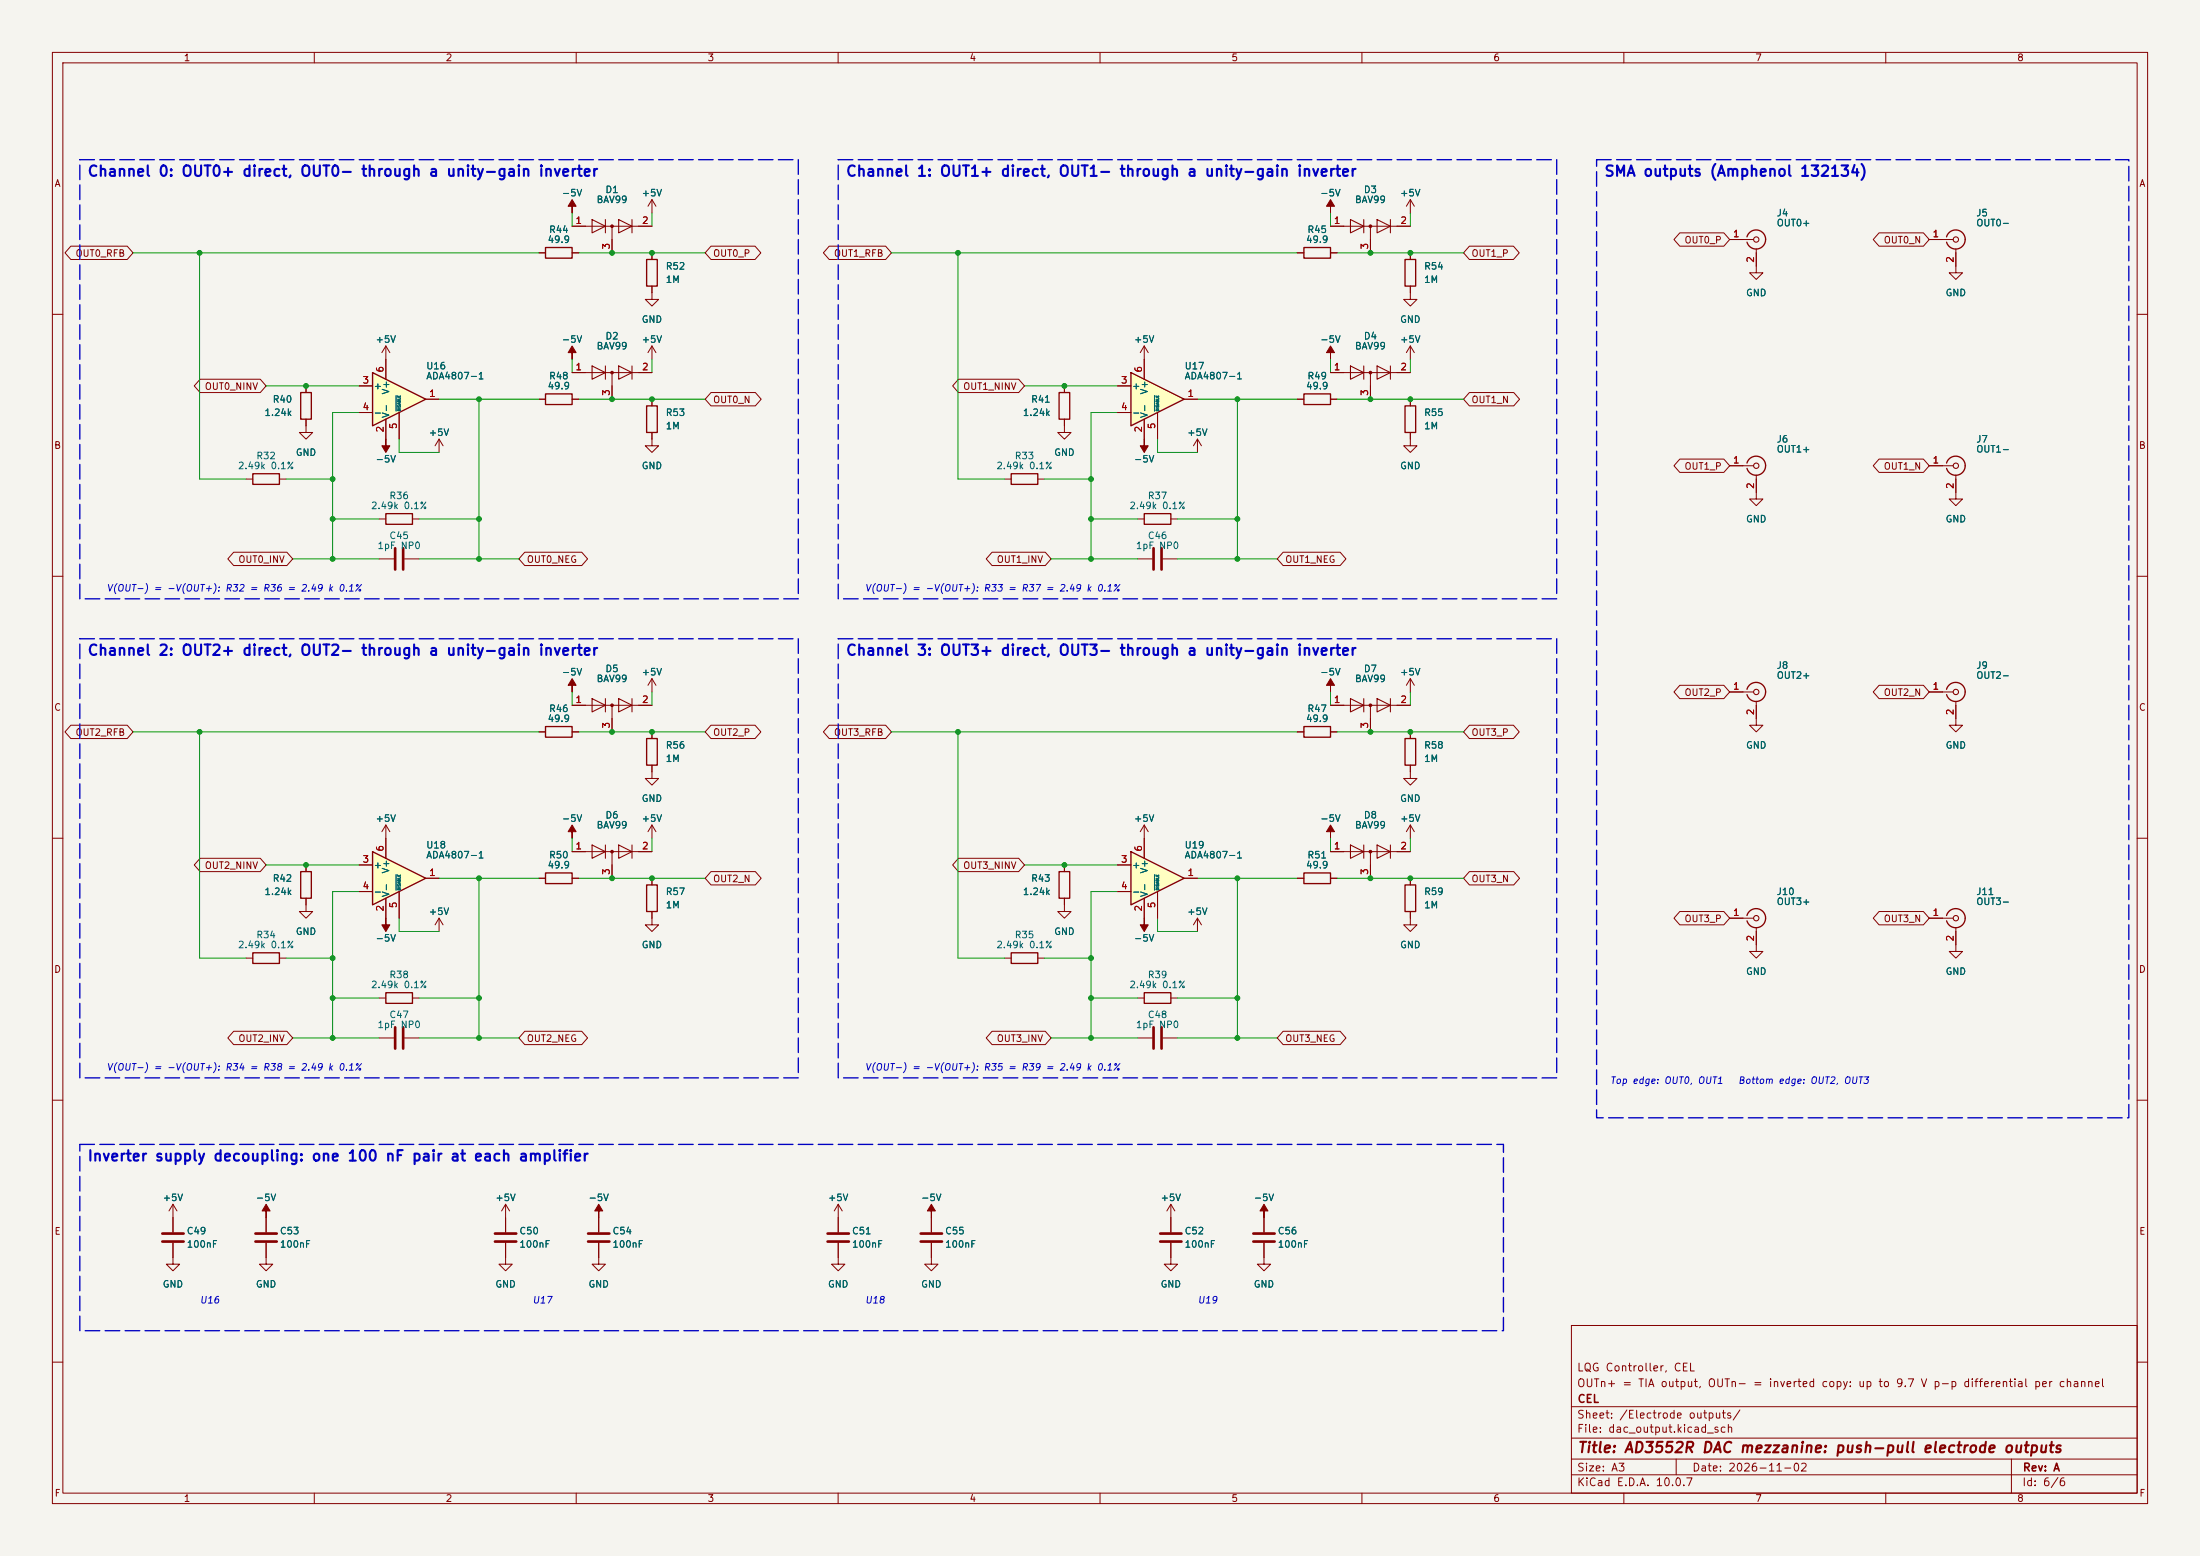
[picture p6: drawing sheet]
<svg xmlns="http://www.w3.org/2000/svg" width="420mm" height="297mm" viewBox="0 0 420 297" stroke-linecap="round" stroke-linejoin="round" font-family="sans-serif">
<path d="M0 0h420v297h-420z" fill="#f5f4ef" stroke="#f5f4ef" stroke-width=".19"/>
<g fill="none" stroke="#840000" stroke-width=".19">
<path d="M10 10h400v277h-400zM12 12h396v273h-396zM60 10v2M110 10v2M160 10v2M210 10v2M260 10v2M310 10v2M360 10v2M124.5 38.1l-.8 1.3M124.5 38.1l.7 1.3M124.5 38.1v2.5"/>
<path d="M102.9 48.3h1.2M109.2 43.2h15.3M109.2 48.3h1.3M116.8 43.2v5.1M10 60h2M58.4 73.7v1.2M73.7 66l-.8 1.3M73.7 66l.7 1.3M73.7 66v2.6M408 60h2M47 91.4h1.3M53.3 91.4h1.3"/>
<path d="M58.4 80v2.6h1.3l-1.3 1.2-1.3-1.2h1.3M10 110h2M72.4 106.7h2.8M77.2 106.7h2.8M408 110h2M247.6 139.7h1.3M254 139.7h1.3M269.2 129.5l-.7 1.3M269.2 129.5l.8 1.3M269.2 129.5v2.6M10 160h2M408 160h2"/>
<path d="M254 162.6h15.2M261.6 162.6v5M269.2 174v2.5h1.3l-1.3 1.3-1.2-1.3h1.2M269.2 167.6v1.3M10 210h2M408 210h2M300 253h108v32h-108zM10 260h2M300 278.5h108M300 274.5h108M300 268.5h108M320 278.5v3"/>
<path d="M384 278.5v6.5M408 260h2M60 285v2M110 285v2M160 285v2M210 285v2M260 285v2M300 281.5h108M310 285v2M360 285v2"/>
</g>
<path d="M104.1 47.2h5.1v2.1h-5.1zM57.4 74.9h2v5.1h-2zM48.3 90.4h5v2.1h-5zM248.9 138.7h5.1v2h-5.1zM268.2 168.9h2.1v5.1h-2.1z" fill="none" stroke="#840000" stroke-width=".25"/>
<path d="M113 41.9l2.6 1.3-2.6 1.3zM115.6 41.9v2.6M118.1 41.9l2.5 1.3-2.5 1.3zM120.6 41.9v2.6M257.8 161.3l2.5 1.3-2.5 1.2zM260.3 161.3v2.5M262.9 161.3l2.5 1.3-2.5 1.2zM265.4 161.3v2.5" fill="none" stroke="#840000" stroke-width=".2"/>
<g fill="#840000" stroke="#840000" stroke-width=".19">
<path d="M109.2 38.1l.8 1.3h-.8v1.2v-1.2h-.7z"/>
<circle cx="261.6" cy="162.6" r=".25"/>
<circle cx="116.8" cy="43.2" r=".25"/>
</g>
<path d="M75.4 104.6v4.1M77 104.6v4.1" fill="none" stroke="#840000" stroke-width=".51"/>
<path d="M71.1 71.1l10.2 5.1-10.2 5.1z" fill="#ffffc2"/>
<g fill="none" stroke="#840000" stroke-width=".25">
<path d="M333.5 45.2a1.82 1.82 0 0 1 2-1.3 1.82 1.82 0 0 1 1.6 1.8M337.1 45.7a1.81 1.81 0 0 1-1.6 1.8 1.81 1.81 0 0 1-2-1.3M371.6 45.2a1.81 1.81 0 0 1 2.8-1 1.81 1.81 0 0 1 0 3 1.81 1.81 0 0 1-2.8-1M71.1 71.1l10.2 5.1-10.2 5.1zM73.7 98h5v2.1h-5zM333.5 88.4a1.82 1.82 0 0 1 2-1.3 1.82 1.82 0 0 1 1.6 1.8M337.1 88.9a1.81 1.81 0 0 1-1.6 1.8 1.81 1.81 0 0 1-2-1.3M371.6 88.4a1.81 1.81 0 0 1 2.8-1 1.81 1.81 0 0 1 0 2.9 1.81 1.81 0 0 1-2.8-.9M333.5 131.6a1.82 1.82 0 0 1 2-1.3 1.82 1.82 0 0 1 1.6 1.8M337.1 132.1a1.81 1.81 0 0 1-1.6 1.8 1.81 1.81 0 0 1-2-1.3M371.6 131.6a1.81 1.81 0 0 1 2.8-1 1.81 1.81 0 0 1 0 2.9 1.81 1.81 0 0 1-2.8-.9M123.4 141h2.1v5.1h-2.1z"/>
<path d="M268.2 141h2.1v5.1h-2.1zM57.4 166.4h2v5.1h-2zM248.9 166.6h5.1v2.1h-5.1zM333.5 174.8a1.82 1.82 0 0 1 2-1.3 1.82 1.82 0 0 1 1.6 1.8M337.1 175.3a1.81 1.81 0 0 1-1.6 1.8 1.81 1.81 0 0 1-2-1.3M371.6 174.8a1.81 1.81 0 0 1 2.8-1 1.81 1.81 0 0 1 0 2.9 1.81 1.81 0 0 1-2.8-.9M73.7 189.5h5v2h-5z"/>
</g>
<g fill="none" stroke="#840000" stroke-width=".19">
<path d="M330.2 45.7h4.6M335.3 47.5v4.6h1.2l-1.2 1.2-1.3-1.2h1.3M368.3 45.7h4.6M373.4 47.5v4.6h1.2l-1.2 1.2-1.3-1.2h1.3M68.6 73.7h2.5M68.6 78.7h2.5M73.7 68.6v3.8M76.2 78.7v5.1M81.3 76.2h2.5M72.4 99.1h1.3M73.7 80v3.8M78.7 99.1h1.3"/>
<path d="M330.2 88.9h4.6M335.3 90.7v4.6h1.2l-1.2 1.2-1.3-1.2h1.3M368.3 88.9h4.6M373.4 90.7v4.6h1.2l-1.2 1.2-1.3-1.2h1.3M109.2 134.6h15.3M116.8 134.6v5.1M124.5 129.5v2.6M124.5 139.7v1.3M124.5 129.5l-.8 1.3M124.5 129.5l.7 1.3M254 134.6h15.2M261.6 134.6v5.1"/>
<path d="M269.2 139.7v1.3M330.2 132.1h4.6M335.3 133.9v4.5h1.2l-1.2 1.3-1.3-1.3h1.3M368.3 132.1h4.6M373.4 133.9v4.5h1.2l-1.2 1.3-1.3-1.3h1.3M73.7 157.5v2.5M73.7 157.5l-.8 1.3M73.7 157.5l.7 1.3M124.5 146.1v2.5h1.2l-1.2 1.3-1.3-1.3h1.3M269.2 146.1v2.5h1.3l-1.3 1.3-1.2-1.3h1.2M269.2 157.5l-.7 1.3M269.2 157.5l.8 1.3"/>
<path d="M269.2 157.5v2.5M58.4 171.5v2.5h1.3l-1.3 1.3-1.3-1.3h1.3M58.4 165.1v1.3M109.2 162.6h15.3M116.8 162.6v5M247.6 167.6h1.3M254 167.6h1.3M330.2 175.3h4.6M335.3 177v4.6h1.2l-1.2 1.3-1.3-1.3h1.3M368.3 175.3h4.6M373.4 177v4.6h1.2l-1.2 1.3-1.3-1.3h1.3M72.4 190.5h1.3"/>
<path d="M78.7 190.5h1.3M33 237.2v4.1h1.3l-1.3 1.3-1.3-1.3h1.3M33 229.9l-.7 1.2M33 229.9l.8 1.2M33 229.9v5.3M50.8 237.2v4.1h1.3l-1.3 1.3-1.3-1.3h1.3M50.8 232.4v2.8M96.5 237.2v4.1h1.3l-1.3 1.3-1.3-1.3h1.3M96.5 229.9l-.7 1.2M96.5 229.9l.8 1.2M96.5 229.9v5.3M114.3 237.2v4.1h1.3l-1.3 1.3-1.3-1.3h1.3"/>
<path d="M114.3 232.4v2.8M160 237.2v4.1h1.3l-1.3 1.3-1.3-1.3h1.3M160 229.9l-.7 1.2M160 229.9l.8 1.2M160 229.9v5.3M177.8 237.2v4.1h1.3l-1.3 1.3-1.3-1.3h1.3M177.8 232.4v2.8M223.5 237.2v4.1h1.3l-1.3 1.3-1.3-1.3h1.3M223.5 229.9l-.7 1.2M223.5 229.9l.8 1.2M223.5 229.9v5.3M241.3 237.2v4.1h1.3l-1.3 1.3-1.3-1.3h1.3"/>
<path d="M241.3 232.4v2.8"/>
</g>
<path d="M75.6 75.5v3" fill="none" stroke="#006464" stroke-width=".19"/>
<g fill="#840000" stroke="#840000" stroke-width=".19">
<path d="M73.7 83.8v1.3h.7l-.7 1.3-.8-1.3h.8z"/>
<path d="M73.7 175.3v1.2h.7l-.7 1.3-.8-1.3h.8z"/>
<path d="M254 157.5l.8 1.3h-.8v1.2v-1.2h-.8z"/>
<path d="M254 129.5l.8 1.3h-.8v1.3v-1.3h-.8z"/>
<path d="M50.8 229.9l.8 1.2h-.8v1.3v-1.3h-.8z"/>
<path d="M177.8 229.9l.8 1.2h-.8v1.3v-1.3h-.8z"/>
<path d="M241.3 229.9l.8 1.2h-.8v1.3v-1.3h-.8z"/>
<path d="M114.3 229.9l.8 1.2h-.8v1.3v-1.3h-.8z"/>
<circle cx="116.8" cy="134.6" r=".25"/>
<circle cx="261.6" cy="134.6" r=".25"/>
<circle cx="116.8" cy="162.6" r=".25"/>
</g>
<g fill="none" stroke="#840000" stroke-width=".2">
<path d="M113 133.4l2.6 1.2-2.6 1.3zM115.6 133.4v2.5M118.1 133.4l2.5 1.2-2.5 1.3zM120.6 133.4v2.5M257.8 133.4l2.5 1.2-2.5 1.3zM260.3 133.4v2.5M262.9 133.4l2.5 1.2-2.5 1.3zM265.4 133.4v2.5M113 161.3l2.6 1.3-2.6 1.2zM115.6 161.3v2.5M118.1 161.3l2.5 1.3-2.5 1.2zM120.6 161.3v2.5"/>
<circle cx="335.3" cy="45.7" r=".51"/>
<circle cx="373.4" cy="45.7" r=".51"/>
<circle cx="335.3" cy="88.9" r=".51"/>
<circle cx="373.4" cy="88.9" r=".51"/>
<circle cx="335.3" cy="132.1" r=".51"/>
<circle cx="373.4" cy="132.1" r=".51"/>
<circle cx="335.3" cy="175.3" r=".51"/>
<circle cx="373.4" cy="175.3" r=".51"/>
</g>
<g fill="none" stroke="#840000" stroke-width=".51">
<path d="M31 235.5h4.1M31 237h4.1M48.8 235.5h4M48.8 237h4M94.5 235.5h4.1M94.5 237h4.1M112.3 235.5h4M112.3 237h4M158 235.5h4.1M158 237h4.1M175.8 235.5h4M175.8 237h4"/>
<path d="M221.5 235.5h4.1M221.5 237h4.1M239.3 235.5h4M239.3 237h4"/>
</g>
<path d="M71.1 162.6l10.2 5-10.2 5.1z" fill="#ffffc2"/>
<path d="M123.4 49.5h2.1v5.1h-2.1zM268.2 49.5h2.1v5.1h-2.1zM104.1 75.2h5.1v2h-5.1zM123.4 77.5h2.1v5.1h-2.1zM202.2 74.9h2v5.1h-2zM268.2 77.5h2.1v5.1h-2.1zM104.1 138.7h5.1v2h-5.1zM71.1 162.6l10.2 5-10.2 5.1zM104.1 166.6h5.1v2.1h-5.1zM123.4 168.9h2.1v5.1h-2.1zM48.3 181.9h5v2h-5z" fill="none" stroke="#840000" stroke-width=".25"/>
<g fill="none" stroke="#840000" stroke-width=".19">
<path d="M124.5 54.6v2.6h1.2l-1.2 1.2-1.3-1.2h1.3M124.5 48.3v1.2M254 43.2h15.2M261.6 43.2v5.1M269.2 54.6v2.6h1.3l-1.3 1.2-1.2-1.2h1.2M269.2 48.3v1.2M102.9 76.2h1.2M109.2 76.2h1.3M109.2 71.1h15.3M116.8 71.1v5.1M124.5 66v2.6M124.5 76.2v1.3"/>
<path d="M124.5 66l-.8 1.3M124.5 66l.7 1.3M203.2 73.7v1.2M218.4 66l-.7 1.3M218.4 66l.8 1.3M218.4 66v2.6M269.2 66v2.6M269.2 76.2v1.3M269.2 66l-.7 1.3M269.2 66l.8 1.3M83.8 83.8v2.6M83.8 83.8l-.7 1.3"/>
<path d="M83.8 83.8l.8 1.3M124.5 82.6v2.5h1.2l-1.2 1.3-1.3-1.3h1.3M203.2 80v2.6h1.3l-1.3 1.2-1.3-1.2h1.3M269.2 82.6v1.2M102.9 139.7h1.2M109.2 139.7h1.3M124.5 157.5l-.8 1.3M124.5 157.5l.7 1.3M124.5 157.5v2.5M68.6 165.1h2.5M68.6 170.2h2.5M73.7 160v3.8"/>
<path d="M73.7 171.5v3.8M76.2 170.2v5.1M81.3 167.6h2.5M83.8 175.3l-.7 1.2M83.8 175.3l.8 1.2M83.8 175.3v2.5M102.9 167.6h1.2M109.2 167.6h1.3M124.5 174v2.5h1.2l-1.2 1.3-1.3-1.3h1.3M124.5 167.6v1.3M203.2 172.7v1.3h1.3l-1.3 1.3-1.3-1.3h1.3M47 182.9h1.3"/>
<path d="M53.3 182.9h1.3M72.4 198.1h2.8M77.2 198.1h2.8"/>
</g>
<path d="M75.6 167v2.9" fill="none" stroke="#006464" stroke-width=".19"/>
<path d="M75.4 196.1v4.1M77 196.1v4.1" fill="none" stroke="#840000" stroke-width=".51"/>
<g fill="#840000" stroke="#840000" stroke-width=".19">
<path d="M109.2 157.5l.8 1.3h-.8v1.2v-1.2h-.7z"/>
<path d="M109.2 129.5l.8 1.3h-.8v1.3v-1.3h-.7z"/>
<path d="M109.2 66l.8 1.3h-.8v1.3v-1.3h-.7z"/>
<path d="M218.4 83.8v1.3h.8l-.8 1.3-.7-1.3h.7z"/>
<circle cx="116.8" cy="71.1" r=".25"/>
<circle cx="261.6" cy="43.2" r=".25"/>
</g>
<path d="M257.8 41.9l2.5 1.3-2.5 1.3zM260.3 41.9v2.6M262.9 41.9l2.5 1.3-2.5 1.3zM265.4 41.9v2.6M113 69.9l2.6 1.2-2.6 1.3zM115.6 69.9v2.5M118.1 69.9l2.5 1.2-2.5 1.3zM120.6 69.9v2.5" fill="none" stroke="#840000" stroke-width=".2"/>
<path d="M215.9 162.6l10.2 5-10.2 5.1z" fill="#ffffc2"/>
<path d="M215.9 162.6l10.2 5-10.2 5.1z" fill="none" stroke="#840000" stroke-width=".25"/>
<path d="M213.4 165.1h2.5M213.4 170.2h2.5M218.4 160v3.8M218.4 171.5v3.8M221 170.2v5.1M226.1 167.6h2.5" fill="none" stroke="#840000" stroke-width=".19"/>
<path d="M220.4 167v2.9" fill="none" stroke="#006464" stroke-width=".19"/>
<path d="M215.9 71.1l10.2 5.1-10.2 5.1z" fill="#ffffc2"/>
<path d="M248.9 47.2h5.1v2.1h-5.1zM215.9 71.1l10.2 5.1-10.2 5.1zM248.9 75.2h5.1v2h-5.1zM193 90.4h5.1v2.1h-5.1zM218.4 98h5.1v2.1h-5.1zM202.2 166.4h2v5.1h-2zM193 181.9h5.1v2h-5.1zM218.4 189.5h5.1v2h-5.1z" fill="none" stroke="#840000" stroke-width=".25"/>
<g fill="none" stroke="#840000" stroke-width=".19">
<path d="M269.2 38.1l-.7 1.3M269.2 38.1l.8 1.3M269.2 38.1v2.5M13.5 47h10.8l1.1 1.3-1.1 1.2h-10.8l-1.1-1.2zM102.9 48.3h1.2M109.2 48.3h1.3M109.2 43.2h2.6M116.8 45.7v2.6M121.9 43.2h2.6M124.5 48.3v1.2M124.5 54.6v1.3M135.7 47h8.4l1.2 1.3-1.2 1.2h-8.4l-1.1-1.2z"/>
<path d="M158.3 47h10.8l1.1 1.3-1.1 1.2h-10.8l-1.1-1.2zM247.6 48.3h1.3M254 48.3h1.3M254 43.2h2.5M261.6 45.7v2.6M266.7 43.2h2.5M269.2 48.3v1.2M269.2 54.6v1.3M280.5 47h8.4l1.1 1.3-1.1 1.2h-8.4l-1.1-1.2zM320.7 44.4h8.4l1.1 1.3-1.1 1.3h-8.4l-1.1-1.3zM330.2 45.7h2.5M335.3 48.3v2.5"/>
<path d="M358.7 44.4h8.5l1.1 1.3-1.1 1.3h-8.5l-1.1-1.3zM368.3 45.7h2.5M373.4 48.3v2.5M38.2 72.4h11.5l1.1 1.3-1.1 1.2h-11.5l-1.1-1.2zM58.4 73.7v1.2M68.6 73.7h2.5M68.6 78.7h2.5M73.7 68.6v3.8M76.2 78.7v5.1M81.3 76.2h2.5M102.9 76.2h1.2M109.2 76.2h1.3"/>
<path d="M109.2 71.1h2.6M116.8 73.7v2.5M121.9 71.1h2.6M124.5 76.2v1.3M135.7 74.9h8.5l1.1 1.3-1.1 1.3h-8.5l-1.1-1.3zM183 72.4h11.5l1.1 1.3-1.1 1.2h-11.5l-1.1-1.2zM203.2 73.7v1.2M213.4 73.7h2.5M213.4 78.7h2.5M218.4 68.6v3.8M221 78.7v5.1M226.1 76.2h2.5"/>
<path d="M247.6 76.2h1.3M254 76.2h1.3M254 71.1h15.2M261.6 71.1v5.1M269.2 76.2v1.3M280.5 74.9h8.5l1.1 1.3-1.1 1.3h-8.5l-1.1-1.3zM58.4 80v1.3M73.7 80v3.8M124.5 82.6v1.2M191.8 91.4h1.2M198.1 91.4h1.3M203.2 80v1.3"/>
<path d="M217.2 99.1h1.2M218.4 80v3.8M223.5 99.1h1.3M228.6 83.8l-.8 1.3M228.6 83.8l.8 1.3M228.6 83.8v2.6M269.2 82.6v2.5h1.3l-1.3 1.3-1.2-1.3h1.2M320.7 87.6h8.4l1.1 1.3-1.1 1.3h-8.4l-1.1-1.3zM330.2 88.9h2.5M335.3 91.4v2.6M358.7 87.6h8.5l1.1 1.3-1.1 1.3h-8.5l-1.1-1.3zM368.3 88.9h2.5"/>
<path d="M373.4 91.4v2.6M44.6 105.4h10.2l1.1 1.3-1.1 1.3h-10.2l-1.1-1.3zM100.2 105.4h10.9l1.1 1.3-1.1 1.3h-10.9l-1.1-1.3zM189.4 105.4h10.1l1.2 1.3-1.2 1.3h-10.1l-1.1-1.3zM217.2 106.7h2.8M222 106.7h2.8M245 105.4h10.8l1.2 1.3-1.2 1.3h-10.8l-1.2-1.3zM13.5 138.4h10.8l1.1 1.3-1.1 1.3h-10.8l-1.1-1.3zM102.9 139.7h1.2M109.2 134.6h2.6M109.2 139.7h1.3M116.8 137.2v2.5"/>
<path d="M121.9 134.6h2.6M124.5 139.7v1.3M135.7 138.4h8.4l1.2 1.3-1.2 1.3h-8.4l-1.1-1.3zM158.3 138.4h10.8l1.1 1.3-1.1 1.3h-10.8l-1.1-1.3zM247.6 139.7h1.3M254 134.6h2.5M254 139.7h1.3M261.6 137.2v2.5M266.7 134.6h2.5M269.2 139.7v1.3M280.5 138.4h8.4l1.1 1.3-1.1 1.3h-8.4l-1.1-1.3zM320.7 130.8h8.4l1.1 1.3-1.1 1.3h-8.4l-1.1-1.3z"/>
<path d="M330.2 132.1h2.5M335.3 134.6v2.6M358.7 130.8h8.5l1.1 1.3-1.1 1.3h-8.5l-1.1-1.3zM368.3 132.1h2.5M373.4 134.6v2.6M124.5 146.1v1.2M218.4 157.5v6.3M218.4 157.5l-.7 1.3M218.4 157.5l.8 1.3M269.2 146.1v1.2M38.2 163.8h11.5l1.1 1.3-1.1 1.3h-11.5l-1.1-1.3zM58.4 165.1v1.3"/>
<path d="M58.4 171.5v1.2M68.6 165.1h2.5M68.6 170.2h2.5M73.7 160v3.8M73.7 171.5v3.8M76.2 170.2v5.1M81.3 167.6h2.5M102.9 167.6h1.2M109.2 167.6h1.3M109.2 162.6h2.6M116.8 165.1v2.5M121.9 162.6h2.6"/>
<path d="M124.5 167.6v1.3M124.5 174v1.3M135.7 166.4h8.5l1.1 1.2-1.1 1.3h-8.5l-1.1-1.3zM183 163.8h11.5l1.1 1.3-1.1 1.3h-11.5l-1.1-1.3zM203.2 165.1v1.3M203.2 171.5v1.2M213.4 165.1h2.5M213.4 170.2h2.5M218.4 171.5v3.8M221 170.2v5.1M226.1 167.6h2.5M228.6 175.3v2.5"/>
<path d="M228.6 175.3l-.8 1.2M228.6 175.3l.8 1.2M247.6 167.6h1.3M254 167.6h1.3M254 162.6h2.5M261.6 165.1v2.5M266.7 162.6h2.5M269.2 167.6v1.3M269.2 174v1.3M280.5 166.4h8.5l1.1 1.2-1.1 1.3h-8.5l-1.1-1.3zM320.7 174h8.4l1.1 1.3-1.1 1.2h-8.4l-1.1-1.2zM330.2 175.3h2.5"/>
<path d="M335.3 177.8v2.5M358.7 174h8.5l1.1 1.3-1.1 1.2h-8.5l-1.1-1.2zM368.3 175.3h2.5M373.4 177.8v2.5M44.6 196.8h10.2l1.1 1.3-1.1 1.3h-10.2l-1.1-1.3zM100.2 196.8h10.9l1.1 1.3-1.1 1.3h-10.9l-1.1-1.3zM189.4 196.8h10.1l1.2 1.3-1.2 1.3h-10.1l-1.1-1.3zM191.8 182.9h1.2M198.1 182.9h1.3M217.2 190.5h1.2M217.2 198.1h2.8M222 198.1h2.8"/>
<path d="M223.5 190.5h1.3M245 196.8h10.8l1.2 1.3-1.2 1.3h-10.8l-1.2-1.3zM33 232.4v2.8M33 237.2v2.8M50.8 232.4v2.8M50.8 237.2v2.8M96.5 232.4v2.8M96.5 237.2v2.8M114.3 232.4v2.8M114.3 237.2v2.8M160 232.4v2.8M160 237.2v2.8"/>
<path d="M177.8 232.4v2.8M177.8 237.2v2.8M223.5 232.4v2.8M223.5 237.2v2.8M241.3 232.4v2.8M241.3 237.2v2.8"/>
</g>
<path d="M75.6 75.5v3M220.4 75.5v3M75.6 167v2.9M220.4 167v2.9" fill="none" stroke="#006464" stroke-width=".19"/>
<g fill="#840000" stroke="#840000" stroke-width=".19">
<path d="M254 38.1l.8 1.3h-.8v1.2v-1.2h-.8z"/>
<path d="M218.4 175.3v1.2h.8l-.8 1.3-.7-1.3h.7z"/>
<path d="M254 66l.8 1.3h-.8v1.3v-1.3h-.8z"/>
<circle cx="261.6" cy="71.1" r=".25"/>
</g>
<path d="M220.2 104.6v4.1M221.7 104.6v4.1M220.2 196.1v4.1M221.7 196.1v4.1" fill="none" stroke="#840000" stroke-width=".51"/>
<path d="M257.8 69.9l2.5 1.2-2.5 1.3zM260.3 69.9v2.5M262.9 69.9l2.5 1.2-2.5 1.3zM265.4 69.9v2.5" fill="none" stroke="#840000" stroke-width=".2"/>
<g fill="none" stroke="#009600" stroke-width=".19">
<path d="M25.4 48.3h77.5M38.1 48.3v43.1h8.9M109.2 40.6v2.6M110.5 48.3h24.1M124.5 40.6v2.6M170.2 48.3h77.4M182.9 48.3v43.1h8.9M254 40.6v2.6M255.3 48.3h24.1M269.2 40.6v2.6M50.8 73.7h17.8M68.6 78.7h-5.1v28"/>
<path d="M83.8 76.2h19.1M91.4 76.2v30.5M109.2 68.6v2.5M110.5 76.2h24.1M124.5 68.6v2.5M195.6 73.7h17.8M213.4 78.7h-5.1v28M228.6 76.2h19M236.2 76.2v30.5M254 68.6v2.5M255.3 76.2h24.1M269.2 68.6v2.5"/>
<path d="M54.6 91.4h8.9M63.5 99.1h8.9M76.2 83.8v2.6h7.6M80 99.1h11.4M199.4 91.4h8.9M208.3 99.1h8.9M221 83.8v2.6h7.6M224.8 99.1h11.4M55.9 106.7h16.5M80 106.7h19.1M200.7 106.7h16.5M224.8 106.7h19"/>
<path d="M25.4 139.7h77.5M38.1 139.7v43.2h8.9M109.2 132.1v2.5M110.5 139.7h24.1M124.5 132.1v2.5M170.2 139.7h77.4M182.9 139.7v43.2h8.9M254 132.1v2.5M255.3 139.7h24.1M269.2 132.1v2.5M50.8 165.1h17.8M68.6 170.2h-5.1v27.9"/>
<path d="M76.2 175.3v2.5h7.6M83.8 167.6h19.1M91.4 167.6v30.5M109.2 160v2.6M110.5 167.6h24.1M124.5 160v2.6M195.6 165.1h17.8M213.4 170.2h-5.1v27.9M221 175.3v2.5h7.6M228.6 167.6h19M236.2 167.6v30.5M254 160v2.6"/>
<path d="M255.3 167.6h24.1M269.2 160v2.6M54.6 182.9h8.9M55.9 198.1h16.5M63.5 190.5h8.9M80 198.1h19.1M80 190.5h11.4M199.4 182.9h8.9M200.7 198.1h16.5M208.3 190.5h8.9M224.8 198.1h19M224.8 190.5h11.4"/>
</g>
<path d="M15.2 30.5h137.2v83.8h-137.2zM160 30.5h137.2v83.8h-137.2zM304.8 30.5h101.6v182.9h-101.6zM15.2 121.9h137.2v83.8h-137.2zM160 121.9h137.2v83.8h-137.2zM15.2 218.4h271.8v35.6h-271.8z" fill="none" stroke="#0000c2" stroke-width=".25" stroke-dasharray="2.8 1"/>
<g fill="#009600" stroke="#009600" stroke-width=".19">
<circle cx="236.2" cy="190.5" r=".46"/>
<circle cx="208.3" cy="182.9" r=".46"/>
<circle cx="208.3" cy="198.1" r=".46"/>
<circle cx="236.2" cy="198.1" r=".46"/>
<circle cx="208.3" cy="190.5" r=".46"/>
<circle cx="208.3" cy="106.7" r=".46"/>
<circle cx="203.2" cy="165.1" r=".46"/>
<circle cx="236.2" cy="106.7" r=".46"/>
<circle cx="208.3" cy="99.1" r=".46"/>
<circle cx="208.3" cy="91.4" r=".46"/>
<circle cx="182.9" cy="48.3" r=".46"/>
<circle cx="203.2" cy="73.7" r=".46"/>
<circle cx="236.2" cy="99.1" r=".46"/>
<circle cx="236.2" cy="76.2" r=".46"/>
<circle cx="269.2" cy="76.2" r=".46"/>
<circle cx="261.6" cy="76.2" r=".46"/>
<circle cx="269.2" cy="48.3" r=".46"/>
<circle cx="261.6" cy="48.3" r=".46"/>
<circle cx="269.2" cy="167.6" r=".46"/>
<circle cx="261.6" cy="139.7" r=".46"/>
<circle cx="124.5" cy="48.3" r=".46"/>
<circle cx="124.5" cy="76.2" r=".46"/>
<circle cx="124.5" cy="139.7" r=".46"/>
<circle cx="269.2" cy="139.7" r=".46"/>
<circle cx="236.2" cy="167.6" r=".46"/>
<circle cx="261.6" cy="167.6" r=".46"/>
<circle cx="182.9" cy="139.7" r=".46"/>
<circle cx="91.4" cy="167.6" r=".46"/>
<circle cx="91.4" cy="190.5" r=".46"/>
<circle cx="116.8" cy="167.6" r=".46"/>
<circle cx="116.8" cy="139.7" r=".46"/>
<circle cx="124.5" cy="167.6" r=".46"/>
<circle cx="63.5" cy="106.7" r=".46"/>
<circle cx="63.5" cy="182.9" r=".46"/>
<circle cx="91.4" cy="106.7" r=".46"/>
<circle cx="38.1" cy="139.7" r=".46"/>
<circle cx="58.4" cy="165.1" r=".46"/>
<circle cx="63.5" cy="99.1" r=".46"/>
<circle cx="63.5" cy="91.4" r=".46"/>
<circle cx="58.4" cy="73.7" r=".46"/>
<circle cx="38.1" cy="48.3" r=".46"/>
<circle cx="63.5" cy="198.1" r=".46"/>
<circle cx="63.5" cy="190.5" r=".46"/>
<circle cx="91.4" cy="198.1" r=".46"/>
<circle cx="116.8" cy="48.3" r=".46"/>
<circle cx="116.8" cy="76.2" r=".46"/>
<circle cx="91.4" cy="76.2" r=".46"/>
<circle cx="91.4" cy="99.1" r=".46"/>
</g>
<g font-size="2" fill="#0000c2">
<text x="16.6" y="34.2">Channel 0: OUT0+ direct, OUT0- through a unity-gain inverter</text>
<text x="161.4" y="34.2">Channel 1: OUT1+ direct, OUT1- through a unity-gain inverter</text>
<text x="306.1" y="34.2">SMA outputs (Amphenol 132134)</text>
<text x="16.6" y="125.6">Channel 2: OUT2+ direct, OUT2- through a unity-gain inverter</text>
<text x="161.4" y="125.6">Channel 3: OUT3+ direct, OUT3- through a unity-gain inverter</text>
<text x="16.6" y="222.1">Inverter supply decoupling: one 100 nF pair at each amplifier</text>
</g>
<text font-size="2" fill="#840000" x="301" y="277.8">Title: AD3552R DAC mezzanine: push-pull electrode outputs</text>
<g font-size="1.5" fill="#840000">
<text x="300.9" y="262.1">LQG Controller, CEL</text>
<text x="300.9" y="265.1">OUTn+ = TIA output, OUTn- = inverted copy: up to 9.7 V p-p differential per channel</text>
<text x="301" y="268.1">CEL</text>
<text x="300.9" y="273.8">File: dac_output.kicad_sch</text>
<text x="300.9" y="271.1">Sheet: /Electrode outputs/</text>
<text x="300.9" y="281.2">Size: A3</text>
<text x="322.9" y="281.2">Date: 2026-11-02</text>
<text x="386" y="281.2">Rev: A</text>
<text x="300.9" y="284">KiCad E.D.A. 10.0.7</text>
<text x="385.9" y="284">Id: 6/6</text>
</g>
<g font-size="1.3" fill="#840000">
<text x="35" y="12">1</text>
<text x="85" y="12">2</text>
<text x="135" y="12">3</text>
<text x="185" y="12">4</text>
<text x="235" y="12">5</text>
<text x="285" y="12">6</text>
<text x="335" y="12">7</text>
<text x="385" y="12">8</text>
<text x="10.3" y="36">A</text>
<text x="408.3" y="36">A</text>
<text x="321.5" y="46.8">OUT0_P</text>
<text x="359.5" y="46.8">OUT0_N</text>
<text x="14.3" y="49.3">OUT0_RFB</text>
<text x="136" y="49.3">OUT0_P</text>
<text x="159.1" y="49.3">OUT1_RFB</text>
<text x="280.8" y="49.3">OUT1_P</text>
<text x="39" y="74.7">OUT0_NINV</text>
<text x="136" y="77.3">OUT0_N</text>
<text x="183.8" y="74.7">OUT1_NINV</text>
<text x="280.8" y="77.3">OUT1_N</text>
<text x="10.2" y="86">B</text>
<text x="321.5" y="90">OUT1_P</text>
<text x="359.5" y="90">OUT1_N</text>
<text x="408.2" y="86">B</text>
<text x="45.4" y="107.7">OUT0_INV</text>
<text x="100.5" y="107.7">OUT0_NEG</text>
<text x="190.2" y="107.7">OUT1_INV</text>
<text x="245.2" y="107.7">OUT1_NEG</text>
<text x="10.2" y="136">C</text>
<text x="321.5" y="133.1">OUT2_P</text>
<text x="359.5" y="133.1">OUT2_N</text>
<text x="408.2" y="136">C</text>
<text x="14.3" y="140.8">OUT2_RFB</text>
<text x="136" y="140.8">OUT2_P</text>
<text x="159.1" y="140.8">OUT3_RFB</text>
<text x="280.8" y="140.8">OUT3_P</text>
<text x="39" y="166.2">OUT2_NINV</text>
<text x="183.8" y="166.2">OUT3_NINV</text>
<text x="136" y="168.7">OUT2_N</text>
<text x="280.8" y="168.7">OUT3_N</text>
<text x="321.5" y="176.3">OUT3_P</text>
<text x="359.5" y="176.3">OUT3_N</text>
<text x="10.2" y="186">D</text>
<text x="408.2" y="186">D</text>
<text x="45.4" y="199.2">OUT2_INV</text>
<text x="100.5" y="199.2">OUT2_NEG</text>
<text x="190.2" y="199.2">OUT3_INV</text>
<text x="245.2" y="199.2">OUT3_NEG</text>
<text x="10.3" y="236">E</text>
<text x="408.3" y="236">E</text>
<text x="10.3" y="286">F</text>
<text x="35" y="287">1</text>
<text x="85" y="287">2</text>
<text x="135" y="287">3</text>
<text x="185" y="287">4</text>
<text x="235" y="287">5</text>
<text x="285" y="287">6</text>
<text x="335" y="287">7</text>
<text x="385" y="287">8</text>
<text x="408.3" y="286">F</text>
</g>
<g font-size="1.3" fill="#006464">
<text x="107.2" y="37.8">-5V</text>
<text x="113.8" y="39.1">BAV99</text>
<text x="115.5" y="37.2">D1</text>
<text x="122.4" y="37.8">+5V</text>
<text x="251.9" y="37.8">-5V</text>
<text x="258.6" y="39.1">BAV99</text>
<text x="260.3" y="37.2">D3</text>
<text x="267.2" y="37.8">+5V</text>
<text x="339.1" y="41.6">J4</text>
<text x="377.2" y="41.6">J5</text>
<text x="104.4" y="46.7">49.9</text>
<text x="104.7" y="44.8">R44</text>
<text x="249.2" y="46.7">49.9</text>
<text x="249.5" y="44.8">R45</text>
<text x="339.1" y="43.5">OUT0+</text>
<text x="377.2" y="43.5">OUT0-</text>
<text x="127" y="51.8">R52</text>
<text x="271.8" y="51.8">R54</text>
<text x="127" y="54.3">1M</text>
<text x="271.8" y="54.3">1M</text>
<text x="333.2" y="56.8">GND</text>
<text x="371.3" y="56.8">GND</text>
<text x="71.6" y="65.7">+5V</text>
<text x="107.2" y="65.7">-5V</text>
<text x="115.5" y="65.1">D2</text>
<text x="122.4" y="61.9">GND</text>
<text x="122.4" y="65.7">+5V</text>
<text x="216.4" y="65.7">+5V</text>
<text x="251.9" y="65.7">-5V</text>
<text x="260.3" y="65.1">D4</text>
<text x="267.2" y="61.9">GND</text>
<text x="267.2" y="65.7">+5V</text>
<text x="81.3" y="70.8">U16</text>
<text x="113.8" y="67">BAV99</text>
<text x="226" y="70.8">U17</text>
<text x="258.6" y="67">BAV99</text>
<text x="52" y="77.2">R40</text>
<text x="71.2" y="74.6">+</text>
<text x="74.6" y="75.4" transform="rotate(-90 74.6 75.4)">V+</text>
<text x="81.3" y="72.7">ADA4807-1</text>
<text x="104.4" y="74.6">49.9</text>
<text x="104.7" y="72.7">R48</text>
<text x="196.7" y="77.2">R41</text>
<text x="216" y="74.6">+</text>
<text x="219.4" y="75.4" transform="rotate(-90 219.4 75.4)">V+</text>
<text x="226" y="72.7">ADA4807-1</text>
<text x="249.2" y="74.6">49.9</text>
<text x="249.5" y="72.7">R49</text>
<text x="50.4" y="79.7">1.24k</text>
<text x="71.2" y="79.7">-</text>
<text x="74.6" y="79.9" transform="rotate(-90 74.6 79.9)">V-</text>
<text x="81.8" y="83.5">+5V</text>
<text x="127" y="79.7">R53</text>
<text x="127" y="82.2">1M</text>
<text x="195.2" y="79.7">1.24k</text>
<text x="216" y="79.7">-</text>
<text x="219.4" y="79.9" transform="rotate(-90 219.4 79.9)">V-</text>
<text x="226.5" y="83.5">+5V</text>
<text x="271.8" y="79.7">R55</text>
<text x="271.8" y="82.2">1M</text>
<text x="45.3" y="89.9">2.49k 0.1%</text>
<text x="48.8" y="88">R32</text>
<text x="56.4" y="87.3">GND</text>
<text x="71.6" y="88.6">-5V</text>
<text x="122.4" y="89.9">GND</text>
<text x="190.1" y="89.9">2.49k 0.1%</text>
<text x="193.6" y="88">R33</text>
<text x="201.1" y="87.3">GND</text>
<text x="216.4" y="88.6">-5V</text>
<text x="267.2" y="89.9">GND</text>
<text x="339.1" y="84.8">J6</text>
<text x="339.1" y="86.7">OUT1+</text>
<text x="377.2" y="84.8">J7</text>
<text x="377.2" y="86.7">OUT1-</text>
<text x="74.2" y="95.6">R36</text>
<text x="219" y="95.6">R37</text>
<text x="70.7" y="97.5">2.49k 0.1%</text>
<text x="215.5" y="97.5">2.49k 0.1%</text>
<text x="333.2" y="100">GND</text>
<text x="371.3" y="100">GND</text>
<text x="72" y="105.1">1pF</text>
<text x="74.2" y="103.2">C45</text>
<text x="76.4" y="105.1">NP0</text>
<text x="216.7" y="105.1">1pF</text>
<text x="219" y="103.2">C46</text>
<text x="221.2" y="105.1">NP0</text>
<text x="107.2" y="129.2">-5V</text>
<text x="113.8" y="130.5">BAV99</text>
<text x="115.5" y="128.6">D5</text>
<text x="122.4" y="129.2">+5V</text>
<text x="251.9" y="129.2">-5V</text>
<text x="258.6" y="130.5">BAV99</text>
<text x="260.3" y="128.6">D7</text>
<text x="267.2" y="129.2">+5V</text>
<text x="339.1" y="128">J8</text>
<text x="339.1" y="129.9">OUT2+</text>
<text x="377.2" y="128">J9</text>
<text x="377.2" y="129.9">OUT2-</text>
<text x="104.7" y="136.2">R46</text>
<text x="249.5" y="136.2">R47</text>
<text x="104.4" y="138.1">49.9</text>
<text x="127" y="143.2">R56</text>
<text x="249.2" y="138.1">49.9</text>
<text x="271.8" y="143.2">R58</text>
<text x="333.2" y="143.2">GND</text>
<text x="371.3" y="143.2">GND</text>
<text x="127" y="145.7">1M</text>
<text x="271.8" y="145.7">1M</text>
<text x="122.4" y="153.4">GND</text>
<text x="267.2" y="153.4">GND</text>
<text x="71.6" y="157.2">+5V</text>
<text x="107.2" y="157.2">-5V</text>
<text x="113.8" y="158.4">BAV99</text>
<text x="115.5" y="156.5">D6</text>
<text x="122.4" y="157.2">+5V</text>
<text x="216.4" y="157.2">+5V</text>
<text x="251.9" y="157.2">-5V</text>
<text x="258.6" y="158.4">BAV99</text>
<text x="260.3" y="156.5">D8</text>
<text x="267.2" y="157.2">+5V</text>
<text x="71.2" y="166.1">+</text>
<text x="74.6" y="166.8" transform="rotate(-90 74.6 166.8)">V+</text>
<text x="81.3" y="162.3">U18</text>
<text x="81.3" y="164.2">ADA4807-1</text>
<text x="104.4" y="166.1">49.9</text>
<text x="104.7" y="164.2">R50</text>
<text x="216" y="166.1">+</text>
<text x="219.4" y="166.8" transform="rotate(-90 219.4 166.8)">V+</text>
<text x="226" y="162.3">U19</text>
<text x="226" y="164.2">ADA4807-1</text>
<text x="249.2" y="166.1">49.9</text>
<text x="249.5" y="164.2">R51</text>
<text x="50.4" y="171.1">1.24k</text>
<text x="52" y="168.6">R42</text>
<text x="71.2" y="171.1">-</text>
<text x="74.6" y="171.3" transform="rotate(-90 74.6 171.3)">V-</text>
<text x="127" y="171.1">R57</text>
<text x="127" y="173.7">1M</text>
<text x="195.2" y="171.1">1.24k</text>
<text x="196.7" y="168.6">R43</text>
<text x="216" y="171.1">-</text>
<text x="219.4" y="171.3" transform="rotate(-90 219.4 171.3)">V-</text>
<text x="271.8" y="171.1">R59</text>
<text x="271.8" y="173.7">1M</text>
<text x="339.1" y="171.1">J10</text>
<text x="339.1" y="173">OUT3+</text>
<text x="377.2" y="171.1">J11</text>
<text x="377.2" y="173">OUT3-</text>
<text x="48.8" y="179.4">R34</text>
<text x="56.4" y="178.8">GND</text>
<text x="81.8" y="175">+5V</text>
<text x="193.6" y="179.4">R35</text>
<text x="201.1" y="178.8">GND</text>
<text x="226.5" y="175">+5V</text>
<text x="45.3" y="181.3">2.49k 0.1%</text>
<text x="71.6" y="180">-5V</text>
<text x="122.4" y="181.3">GND</text>
<text x="190.1" y="181.3">2.49k 0.1%</text>
<text x="216.4" y="180">-5V</text>
<text x="267.2" y="181.3">GND</text>
<text x="70.7" y="188.9">2.49k 0.1%</text>
<text x="74.2" y="187">R38</text>
<text x="215.5" y="188.9">2.49k 0.1%</text>
<text x="219" y="187">R39</text>
<text x="333.2" y="186.4">GND</text>
<text x="371.3" y="186.4">GND</text>
<text x="72" y="196.5">1pF</text>
<text x="74.2" y="194.6">C47</text>
<text x="76.4" y="196.5">NP0</text>
<text x="216.7" y="196.5">1pF</text>
<text x="219" y="194.6">C48</text>
<text x="221.2" y="196.5">NP0</text>
<text x="31" y="229.6">+5V</text>
<text x="48.7" y="229.6">-5V</text>
<text x="94.5" y="229.6">+5V</text>
<text x="112.2" y="229.6">-5V</text>
<text x="158" y="229.6">+5V</text>
<text x="175.7" y="229.6">-5V</text>
<text x="221.5" y="229.6">+5V</text>
<text x="239.2" y="229.6">-5V</text>
<text x="35.5" y="235.9">C49</text>
<text x="35.5" y="238.5">100nF</text>
<text x="53.3" y="235.9">C53</text>
<text x="53.3" y="238.5">100nF</text>
<text x="99" y="235.9">C50</text>
<text x="99" y="238.5">100nF</text>
<text x="116.8" y="235.9">C54</text>
<text x="116.8" y="238.5">100nF</text>
<text x="162.5" y="235.9">C51</text>
<text x="162.5" y="238.5">100nF</text>
<text x="180.3" y="235.9">C55</text>
<text x="180.3" y="238.5">100nF</text>
<text x="226" y="235.9">C52</text>
<text x="226" y="238.5">100nF</text>
<text x="243.8" y="235.9">C56</text>
<text x="243.8" y="238.5">100nF</text>
<text x="31" y="246.1">GND</text>
<text x="48.7" y="246.1">GND</text>
<text x="94.5" y="246.1">GND</text>
<text x="112.2" y="246.1">GND</text>
<text x="158" y="246.1">GND</text>
<text x="175.7" y="246.1">GND</text>
<text x="221.5" y="246.1">GND</text>
<text x="239.2" y="246.1">GND</text>
</g>
<g font-size="1.3" fill="#a90000">
<text x="109.8" y="43">1</text>
<text x="116.7" y="47.7" transform="rotate(-90 116.7 47.7)">3</text>
<text x="122.5" y="43">2</text>
<text x="254.5" y="43">1</text>
<text x="261.5" y="47.7" transform="rotate(-90 261.5 47.7)">3</text>
<text x="267.2" y="43">2</text>
<text x="330.7" y="45.6">1</text>
<text x="368.8" y="45.6">1</text>
<text x="335.1" y="50.3" transform="rotate(-90 335.1 50.3)">2</text>
<text x="373.2" y="50.3" transform="rotate(-90 373.2 50.3)">2</text>
<text x="73.5" y="71.2" transform="rotate(-90 73.5 71.2)">6</text>
<text x="109.8" y="71">1</text>
<text x="122.5" y="71">2</text>
<text x="218.3" y="71.2" transform="rotate(-90 218.3 71.2)">6</text>
<text x="254.5" y="71">1</text>
<text x="267.2" y="71">2</text>
<text x="69.1" y="73.5">3</text>
<text x="81.8" y="76.1">1</text>
<text x="116.7" y="75.7" transform="rotate(-90 116.7 75.7)">3</text>
<text x="213.9" y="73.5">3</text>
<text x="226.6" y="76.1">1</text>
<text x="261.5" y="75.7" transform="rotate(-90 261.5 75.7)">3</text>
<text x="69.1" y="78.6">4</text>
<text x="73.5" y="82.6" transform="rotate(-90 73.5 82.6)">2</text>
<text x="76.1" y="82" transform="rotate(-90 76.1 82)">5</text>
<text x="213.9" y="78.6">4</text>
<text x="218.3" y="82.6" transform="rotate(-90 218.3 82.6)">2</text>
<text x="220.8" y="82" transform="rotate(-90 220.8 82)">5</text>
<text x="330.7" y="88.8">1</text>
<text x="368.8" y="88.8">1</text>
<text x="335.1" y="93.4" transform="rotate(-90 335.1 93.4)">2</text>
<text x="373.2" y="93.4" transform="rotate(-90 373.2 93.4)">2</text>
<text x="330.7" y="131.9">1</text>
<text x="368.8" y="131.9">1</text>
<text x="109.8" y="134.5">1</text>
<text x="122.5" y="134.5">2</text>
<text x="254.5" y="134.5">1</text>
<text x="267.2" y="134.5">2</text>
<text x="335.1" y="136.6" transform="rotate(-90 335.1 136.6)">2</text>
<text x="373.2" y="136.6" transform="rotate(-90 373.2 136.6)">2</text>
<text x="116.7" y="139.2" transform="rotate(-90 116.7 139.2)">3</text>
<text x="261.5" y="139.2" transform="rotate(-90 261.5 139.2)">3</text>
<text x="69.1" y="165">3</text>
<text x="73.5" y="162.7" transform="rotate(-90 73.5 162.7)">6</text>
<text x="81.8" y="167.5">1</text>
<text x="109.8" y="162.4">1</text>
<text x="116.7" y="167.1" transform="rotate(-90 116.7 167.1)">3</text>
<text x="122.5" y="162.4">2</text>
<text x="213.9" y="165">3</text>
<text x="218.3" y="162.7" transform="rotate(-90 218.3 162.7)">6</text>
<text x="226.6" y="167.5">1</text>
<text x="254.5" y="162.4">1</text>
<text x="261.5" y="167.1" transform="rotate(-90 261.5 167.1)">3</text>
<text x="267.2" y="162.4">2</text>
<text x="69.1" y="170">4</text>
<text x="76.1" y="173.5" transform="rotate(-90 76.1 173.5)">5</text>
<text x="213.9" y="170">4</text>
<text x="220.8" y="173.5" transform="rotate(-90 220.8 173.5)">5</text>
<text x="73.5" y="174.1" transform="rotate(-90 73.5 174.1)">2</text>
<text x="218.3" y="174.1" transform="rotate(-90 218.3 174.1)">2</text>
<text x="330.7" y="175.1">1</text>
<text x="335.1" y="179.8" transform="rotate(-90 335.1 179.8)">2</text>
<text x="368.8" y="175.1">1</text>
<text x="373.2" y="179.8" transform="rotate(-90 373.2 179.8)">2</text>
</g>
<g font-size="1.3" fill="#0000c2">
<text x="20.2" y="113.2">V(OUT-) = -V(OUT+): R32 = R36 = 2.49 k 0.1%</text>
<text x="165" y="113.2">V(OUT-) = -V(OUT+): R33 = R37 = 2.49 k 0.1%</text>
<text x="20.2" y="204.7">V(OUT-) = -V(OUT+): R34 = R38 = 2.49 k 0.1%</text>
<text x="165" y="204.7">V(OUT-) = -V(OUT+): R35 = R39 = 2.49 k 0.1%</text>
<text x="307.3" y="207.2">Top edge: OUT0, OUT1</text>
<text x="331.7" y="207.2">Bottom edge: OUT2, OUT3</text>
<text x="38" y="249.1">U16</text>
<text x="101.5" y="249.1">U17</text>
<text x="165" y="249.1">U18</text>
<text x="228.5" y="249.1">U19</text>
</g>
<g font-size=".5" fill="#006464">
<text x="76.6" y="78.6" transform="rotate(-90 76.6 78.6)">DISABLE</text>
<text x="221.4" y="78.6" transform="rotate(-90 221.4 78.6)">DISABLE</text>
<text x="76.6" y="170" transform="rotate(-90 76.6 170)">DISABLE</text>
<text x="221.4" y="170" transform="rotate(-90 221.4 170)">DISABLE</text>
</g>
</svg>
